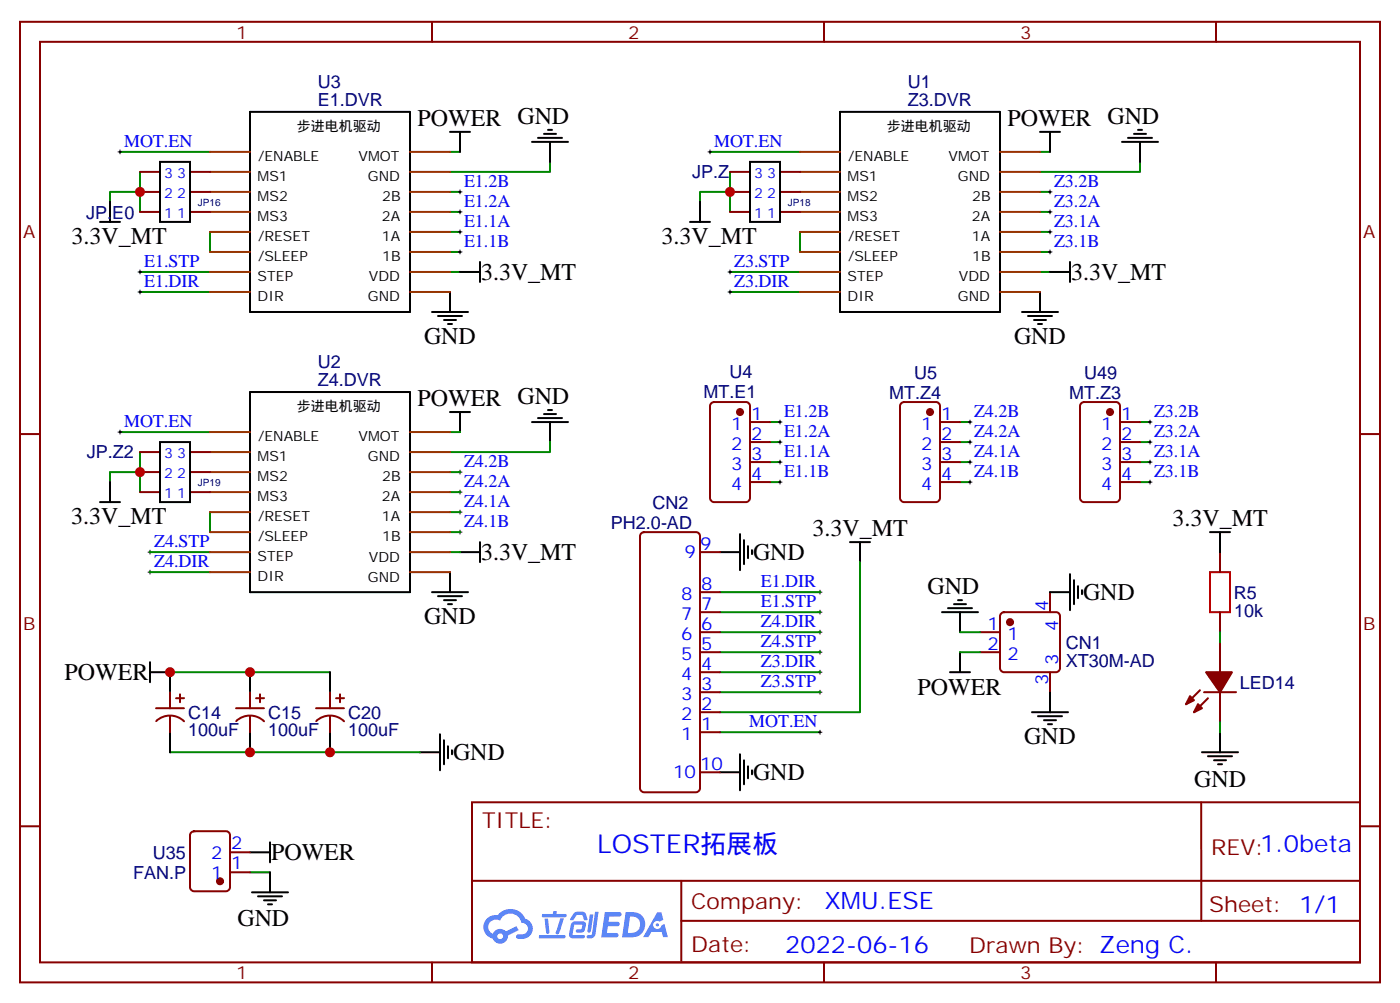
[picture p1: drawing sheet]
<svg xmlns="http://www.w3.org/2000/svg" width="247mm" height="177mm" viewBox="0 0 247 177" stroke-linecap="round" stroke-linejoin="round" font-family="sans-serif">
<g fill="none" stroke="#008700" stroke-width=".35">
<path d="M21.2 26.8h15.8M24.7 33.8h-5.3v1.8M24.7 30.3v7.1M79.4 26.8h1.7M79.4 37.4h1.7M79.4 33.8h1.7M97 28.5v1.8h-17.6M125.2 26.8h15.9M128.8 33.8h-5.3v1.8M128.8 30.3v7.1M183.4 26.8h1.8M183.4 37.4h1.8"/>
<path d="M183.4 33.8h1.8M201.1 28.5v1.8h-17.7M24.7 47.9h12.3M24.7 51.5h12.3M37 40.9v3.5M79.4 47.9h1.7M79.4 44.4h1.7M79.4 40.9h1.7M128.8 47.9h12.3M128.8 51.5h12.3M141.1 40.9v3.5M183.4 47.9h1.8"/>
<path d="M183.4 44.4h1.8M183.4 40.9h1.8M21.2 76.2h15.8M24.7 79.7v7M79.4 76.2h1.7M97 77.9v1.8h-17.6M135.8 77.9h1.8M135.8 74.4h1.8M169.3 77.9h1.8M169.3 74.4h1.8M201.1 77.9h1.7M201.1 74.4h1.7"/>
<path d="M24.7 83.2h-5.3v1.8M26.5 97.3h10.5M37 90.3v3.5M79.4 83.2h1.7M79.4 86.7h1.7M79.4 90.3h1.7M79.4 93.8h1.7M79.4 97.3h1.7M135.8 85h1.8M135.8 81.5h1.8M169.3 85h1.8M169.3 81.5h1.8"/>
<path d="M201.1 85h1.7M201.1 81.5h1.7M26.5 100.9h10.5M30 118.5h28.2M30 132.6h44.1M44.1 153.8h3.5"/>
</g>
<g fill="none" stroke="#000" stroke-width=".35">
<path d="M44.1 19.7h28.2v35.3h-28.2zM148.2 19.7h28.2v35.3h-28.2zM17.6 39.1h3.6M19.4 35.6v3.5M79.4 23.2h3.5M81.1 23.2v3.6M93.8 25h6.4M94.9 24.3h4.2M96 23.6h2.1M96.7 22.9h.7M97 25v3.5M121.7 39.1h3.5"/>
<path d="M123.5 35.6v3.5M183.4 23.2h3.6M185.2 23.2v3.6M197.9 25h6.4M199 24.3h4.2M200 23.6h2.1M200.7 22.9h.7M201.1 25v3.5M76.2 55h6.3M77.3 55.7h4.2M78.3 56.4h2.1M79 57.1h.7"/>
<path d="M79.4 51.5v3.5M81.1 47.9h3.6M84.7 46.2v3.5M180.3 55h6.3M181.3 55.7h4.3M182.4 56.4h2.1M183.1 57.1h.7M183.4 51.5v3.5M185.2 47.9h3.5M188.7 46.2v3.5M44.1 69.1h28.2v35.3h-28.2zM79.4 72.6h3.5"/>
<path d="M81.1 72.6v3.6M93.8 74.4h6.4M94.9 73.7h4.2M96 73h2.1M96.7 72.3h.7M97 74.4v3.5M17.6 88.5h3.6M19.4 85v3.5M81.1 97.3h3.6M84.7 95.6v3.5M26.5 118.5h3.5M26.5 116.7v3.6"/>
<path d="M76.2 104.4h6.3M77.3 105.1h4.2M78.3 105.8h2.1M79 106.5h.7M79.4 100.9v3.5M185.2 104.4h3.5M188.7 101.2v6.4M189.4 102.3v4.2M190.1 103.3v2.1M190.9 104v.7M74.1 132.6h3.5M77.6 129.4v6.4"/>
<path d="M78.3 130.5v4.2M79 131.6v2.1M79.7 132.3v.7M182 125.6h6.4M183.1 126.3h4.2M184.1 127h2.2M184.9 127.7h.7M185.2 122v3.6M44.1 150.2h3.5M44.4 157.3h6.4M45.5 158h4.2M46.6 158.7h2.1"/>
<path d="M47.3 159.4h.7M47.6 148.5v3.5M47.6 153.8v3.5"/>
</g>
<g fill="none" stroke="#000" stroke-width=".18">
<path d="M20.8 26.8h.7M21.2 26.4v.7M80.8 37.4h.7M80.8 33.8h.7M81.1 33.5v.7M81.1 37v.7M124.9 26.8h.7M125.2 26.4v.7M184.9 37.4h.7M184.9 33.8h.7M185.2 33.5v.7M185.2 37v.7"/>
<path d="M24.3 47.9h.7M24.3 51.5h.7M24.7 47.6v.7M24.7 51.1v.7M80.8 44.4h.7M80.8 40.9h.7M81.1 40.5v.7M81.1 44.1v.7M128.4 47.9h.7M128.4 51.5h.7M128.8 47.6v.7M128.8 51.1v.7"/>
<path d="M184.9 44.4h.7M184.9 40.9h.7M185.2 40.5v.7M185.2 44.1v.7M20.8 76.2h.7M21.2 75.8v.7M137.2 77.9h.7M137.2 74.4h.7M137.6 74v.8M137.6 77.6v.7M170.7 77.9h.7M170.7 74.4h.7"/>
<path d="M171.1 74v.8M171.1 77.6v.7M202.5 77.9h.7M202.5 74.4h.7M202.8 74v.8M202.8 77.6v.7M26.1 97.3h.7M26.5 97v.7M80.8 83.2h.7M80.8 86.7h.7M80.8 90.3h.7M80.8 93.8h.7"/>
<path d="M81.1 82.9v.7M81.1 86.4v.7M81.1 89.9v.7M81.1 93.5v.7M137.2 85h.7M137.2 81.5h.7M137.6 81.1v.7M137.6 84.6v.7M170.7 85h.7M170.7 81.5h.7M171.1 81.1v.7M171.1 84.6v.7"/>
<path d="M202.5 85h.7M202.5 81.5h.7M202.8 81.1v.7M202.8 84.6v.7M26.1 100.9h.7M26.5 100.5v.7"/>
</g>
<g fill="none" stroke="#870000" stroke-width=".35">
<path d="M3.5 3.8h239.9v169.4h-239.9zM7.1 7.4h232.8v162.3h-232.8zM76.2 3.8v3.6M145.3 3.8v3.6M214.5 3.8v3.6M3.5 76.5h3.6M239.9 76.5h3.5M172.9 111.4h3.5M172.9 115h3.5M176.6 108.1l.5-.2h9.2a.71 .71 0 0 1 .7 .7v9.2a.76 .76 0 0 1-.7 .7h-9.2a.76 .76 0 0 1-.7-.7v-9.2zM185.2 104.4v3.5M185.2 118.5v3.5"/>
<path d="M3.5 145.7h3.6M33.7 146.7l.5-.2h5.7a.71 .71 0 0 1 .7 .7v9.2a.76 .76 0 0 1-.7 .7h-5.7a.76 .76 0 0 1-.7-.7v-9.2zM40.6 153.8h3.5M40.6 150.2h3.5M83.3 141.4h156.6v28.3h-156.6zM83.3 155.3h156.5M120.2 155.3v14.1M211.9 141.5v20.8M239.9 145.7h3.5M76.2 169.7v3.5M120.2 162.3h119.6M145.3 169.7v3.5"/>
<path d="M214.5 169.7v3.5"/>
</g>
<g fill="#870000" stroke="#870000" stroke-width=".35">
<circle cx="38.8" cy="155.4" r=".53"/>
<circle cx="178.2" cy="109.7" r=".53"/>
</g>
<g fill="none" stroke="#930" stroke-width=".35">
<path d="M37 26.8h7.1M37 30.3h7.1M37 33.8h7.1M37 37.4h7.1M72.3 26.8h7.1M72.3 30.3h7.1M72.3 33.8h7.1M72.3 37.4h7.1M141.1 26.8h7.1M141.1 30.3h7.1M141.1 33.8h7.1M141.1 37.4h7.1"/>
<path d="M176.4 26.8h7M176.4 30.3h7M176.4 33.8h7M176.4 37.4h7M37 40.9h7.1M37 44.4h7.1M37 47.9h7.1M37 51.5h7.1M72.3 40.9h7.1M72.3 44.4h7.1M72.3 47.9h7.1M72.3 51.5h7.1"/>
<path d="M141.1 40.9h7.1M141.1 44.4h7.1M141.1 47.9h7.1M141.1 51.5h7.1M176.4 40.9h7M176.4 44.4h7M176.4 47.9h7M176.4 51.5h7M37 76.2h7.1M37 79.7h7.1M72.3 76.2h7.1M72.3 79.7h7.1"/>
<path d="M37 83.2h7.1M37 86.7h7.1M37 90.3h7.1M37 93.8h7.1M37 97.3h7.1M72.3 83.2h7.1M72.3 86.7h7.1M72.3 90.3h7.1M72.3 93.8h7.1M72.3 97.3h7.1M37 100.9h7.1M72.3 100.9h7.1"/>
</g>
<g fill="#5487ff">
<path d="M106.7 160.8h1.6a1.33 1.33 0 0 1 1.3 .2 .39 .39 0 0 1-.4 .6h-1.7l-.2 .9h1.7a.4 .4 0 0 1 .3 .4 .4 .4 0 0 1-.4 .4h-1.7l-.2 1.2h.9a1.24 1.24 0 0 1 1.1 .2 .39 .39 0 0 1-.3 .5h-2.6z"/>
<path d="M115.9 160.8h.8l.3 1.3-.6 .4a.74 .74 0 0 0-1.1 .3 .74 .74 0 0 0 .5 1 .74 .74 0 0 0 .9-.7l.5-.2 .6 2.3h-.8l-.3-.9h-1.8l-.5 .9h-1z"/>
<path d="M104 161.2h.7l-.5 2.9a.31 .31 0 0 1-.3 .3 .31 .31 0 0 1-.3-.3z"/>
<path d="M105 160.7h.6l-.6 4a.97 .97 0 0 1-1.5 .5l.1-.3 .7-.1 .1-.2z"/>
<path d="M101.3 160.9l.4-.2h.9a.67 .67 0 0 1 .8 .5l.2 .9-.1 .1h-.5l-.2-.8-.2-.1h-.9l-.6 .9h-.5v-.2z"/>
<path d="M101 162.6l.5-.2h1.3a.6 .6 0 0 1 .5 .9l-.1 .4a.76 .76 0 0 1-.8 .7h-.6a.29 .29 0 0 1-.2-.3 .29 .29 0 0 1 .3-.3h.6l.2-.8h-1.4l-.3 1.8h1.9a.29 .29 0 0 1 .3 .4 .29 .29 0 0 1-.4 .2h-1.9l-.4-.3-.1-.5 .3-1.6z"/>
<path d="M95.1 164.8h4.4a.3 .3 0 0 1 .3 .3 .3 .3 0 0 1-.4 .3h-4.2l-.2-.1z"/>
<path d="M98.8 161.9h.7l-.9 2.6a.31 .31 0 0 1-.3 .2 .31 .31 0 0 1-.3-.3z"/>
<path d="M96.1 161.9h.6l.2 2.4-.2 .3-.4-.2z"/>
<path d="M95.6 161.1h1.9l.2-.5h.5l-.1 .5h1.6a.29 .29 0 0 1 .3 .3 .29 .29 0 0 1-.4 .3h-3.9l-.1-.1z"/>
<path d="M110.4 160.8l-.7 4.4h1.5a2.27 2.27 0 0 0 2.6-2.2 2.27 2.27 0 0 0-2.7-2.2zM111.1 161.6a1.5 1.5 0 0 1 1.8 1.5 1.5 1.5 0 0 1-1.9 1.4h-.3z"/>
<path d="M85.9 161.9a2.09 2.09 0 0 0 1 3.6 1.37 1.37 0 0 0 1.6 .8 1.37 1.37 0 0 0 1.1-1.4l1.9-.9-.4-.7-1.9 .9a1.4 1.4 0 0 0-2.3 .4 1.32 1.32 0 0 1-.6-1.8 1.32 1.32 0 0 1 1.9-.5 1.98 1.98 0 0 1 2-1.2 1.98 1.98 0 0 1 1.8 1.6 1.03 1.03 0 0 1 1.1 .9 1.03 1.03 0 0 1-1 1.1h-.6a.41 .41 0 0 0-.5 .4 .41 .41 0 0 0 .4 .4 1.92 1.92 0 0 0 2.2-.7 1.92 1.92 0 0 0-.1-2.4l-.9-.5a2.84 2.84 0 0 0-4.8-.6h-.3a2.26 2.26 0 0 0-1.6 .6zM87.7 165.1a.52 .52 0 0 1 1 0 .52 .52 0 0 1-1 0z"/>
<circle cx="116" cy="163" r=".28"/>
</g>
<path d="M213.4 100.9h3.6v7h-3.6z" fill="none" stroke="#a10000" stroke-width=".35"/>
<g fill="none" stroke="#870000" stroke-width=".35">
<path d="M24.7 37.4h3.5M24.7 33.8h3.5M24.7 30.3h3.5M33.5 37.4h3.5M33.5 33.8h3.5M33.5 30.3h3.5M128.8 37.4h3.5M128.8 33.8h3.5M128.8 30.3h3.5M137.6 37.4h3.5M137.6 33.8h3.5M137.6 30.3h3.5"/>
<path d="M24.7 79.7h3.5M33.5 79.7h3.5M125.5 71.1l.4-.2h5.7a.71 .71 0 0 1 .7 .7v16.2a.76 .76 0 0 1-.7 .7h-5.7a.76 .76 0 0 1-.7-.7v-16.2zM132.3 74.4h3.5M132.3 77.9h3.5M159 71.1l.5-.2h5.6a.71 .71 0 0 1 .7 .7v16.2a.76 .76 0 0 1-.7 .7h-5.6a.76 .76 0 0 1-.8-.7v-16.2zM165.8 74.4h3.5M165.8 77.9h3.5M190.7 71.1l.5-.2h5.6a.71 .71 0 0 1 .8 .7v16.2a.76 .76 0 0 1-.8 .7h-5.6a.76 .76 0 0 1-.7-.7v-16.2zM197.6 74.4h3.5M197.6 77.9h3.5M24.7 86.7h3.5"/>
<path d="M24.7 83.2h3.5M33.5 86.7h3.5M33.5 83.2h3.5M113.1 94l.5-.2h9.2a.71 .71 0 0 1 .7 .7v44.5a.76 .76 0 0 1-.7 .7h-9.2a.76 .76 0 0 1-.7-.7v-44.5zM123.5 97.3h3.5M132.3 81.5h3.5M132.3 85h3.5M165.8 81.5h3.5M165.8 85h3.5M197.6 81.5h3.5M197.6 85h3.5M215.2 97.3v3.6"/>
<path d="M123.5 118.5h3.5M123.5 115h3.5M123.5 111.4h3.5M123.5 107.9h3.5M123.5 104.4h3.5M215.2 107.9v3.5M215.2 113.2v5.3M27.5 124.8h5M27.6 127.1a3.5 3.5 0 0 1 4.9 .1M30 122v2.8M30 126.3v2.8M31 123.1h1.5"/>
<path d="M31.7 122.4v1.4M41.6 124.8h5M41.7 127.1a3.5 3.5 0 0 1 4.9 .1M44.1 122v2.8M44.1 126.3v2.8M45.2 123.1h1.4M45.9 122.4v1.4M55.7 124.8h5M55.8 127.1a3.5 3.5 0 0 1 4.9 .1M58.2 122v2.8M58.2 126.3v2.8M59.3 123.1h1.4"/>
<path d="M60 122.4v1.4M123.5 122h3.5M123.5 129.1h3.5M123.5 125.6h3.5M123.5 136.1h3.5M211.7 121.7l-2.5 2.4M212.4 122h5.6M213.1 123.1l-2.5 2.5M215.2 122v5.3"/>
</g>
<g fill="#870000" stroke="#870000" stroke-width=".35">
<path d="M212.7 118.5h4.6l-2.1 3.5z"/>
<path d="M209.9 122.7l.7 .7-1.4 .7z"/>
<path d="M211.3 124.1l.7 .7-1.4 .8z"/>
<circle cx="195.8" cy="72.6" r=".53"/>
<circle cx="130.5" cy="72.6" r=".53"/>
<circle cx="164" cy="72.6" r=".53"/>
</g>
<g fill="none" stroke="#000" stroke-width=".35">
<path d="M28.2 28.5h5.3v10.6h-5.3zM132.3 28.5h5.3v10.6h-5.3zM28.2 77.9h5.3v10.6h-5.3zM127 97.3h3.5M130.5 94.2v6.3M131.2 95.2v4.2M131.9 96.3v2.1M132.6 97v.7M149.9 95.6h3.6M151.7 95.6v3.5M213.4 93.8h3.6M215.2 93.8v3.5"/>
<path d="M30 118.5v3.5M44.1 118.5v3.5M58.2 118.5v3.5M166.2 107.9h6.3M167.2 107.2h4.2M167.6 118.5h3.5M168.3 106.5h2.1M169 105.8h.7M169.3 107.9v3.5M169.3 115v3.5M30 129.1v3.5M44.1 129.1v3.5"/>
<path d="M58.2 129.1v3.5M127 136.1h3.5M130.5 133v6.3M131.2 134v4.3M131.9 135.1v2.1M132.6 135.8v.7M212 132.6h6.4M213.1 133.3h4.2M214.1 134h2.2M214.8 134.7h.7M215.2 129.1v3.5"/>
</g>
<path d="M151.7 99.1v26.5h-24.7M127 104.4h17.6M127 107.9h17.6M127 111.4h17.6M127 115h17.6M127 118.5h17.6M169.3 111.4h3.6M169.3 115h3.6M215.2 111.4v1.8M127 129.1h17.6M127 122h17.6M215.2 127.3v1.8" fill="none" stroke="#008700" stroke-width=".35"/>
<g fill="none" stroke="#000" stroke-width=".18">
<path d="M144.3 118.5h.7M144.3 115h.7M144.3 111.4h.7M144.3 107.9h.7M144.3 104.4h.7M144.6 104v.7M144.6 107.6v.7M144.6 111.1v.7M144.6 114.6v.7M144.6 118.1v.8M144.3 122h.7M144.3 129.1h.7"/>
<path d="M144.6 121.7v.7M144.6 128.7v.7"/>
</g>
<g fill="#c00">
<circle cx="24.7" cy="83.2" r=".88"/>
<circle cx="128.8" cy="33.8" r=".88"/>
<circle cx="24.7" cy="33.8" r=".88"/>
<circle cx="30" cy="118.5" r=".88"/>
<circle cx="44.1" cy="118.5" r=".88"/>
<circle cx="44.1" cy="132.6" r=".88"/>
<circle cx="58.2" cy="132.6" r=".88"/>
</g>
<text font-size="4.6" fill="#00f" x="105.3" y="150.5">LOSTER拓展板</text>
<g font-size="4.2">
<text x="73.7" y="22.1">POWER GND</text>
<text x="177.7" y="22.1">POWER GND</text>
<text x="12.6" y="43.1">3.3V_MT</text>
<text x="116.7" y="43.1">3.3V_MT</text>
<text x="84.8" y="49.4">3.3V_MT</text>
<text x="188.9" y="49.4">3.3V_MT</text>
<text x="74.8" y="60.6">GND</text>
<text x="178.9" y="60.6">GND</text>
<text x="73.7" y="71.5">POWER GND</text>
<text x="12.6" y="92.5">3.3V_MT</text>
<text x="143.3" y="94.5">3.3V_MT</text>
<text x="206.8" y="92.7">3.3V_MT</text>
<text x="84.8" y="98.7">3.3V_MT</text>
<text x="132.8" y="98.8">GND</text>
<text x="163.6" y="104.7">GND</text>
<text x="191" y="105.8">GND</text>
<text x="74.8" y="110">GND</text>
<text x="11.4" y="119.9">POWER</text>
<text x="161.8" y="122.4">POWER</text>
<text x="180.6" y="131.2">GND</text>
<text x="79.9" y="134.1">GND</text>
<text x="132.8" y="137.6">GND</text>
<text x="210.6" y="138.7">GND</text>
<text x="47.8" y="151.6">POWER</text>
<text x="41.9" y="163.3">GND</text>
</g>
<g font-size="4.2" fill="#00f">
<text x="145.4" y="160.3">XMU.ESE</text>
<text x="138.5" y="168.1">2022-06-16</text>
</g>
<g font-size="3.9" fill="#800">
<text x="85" y="146">TITLE:</text>
<text x="213.6" y="150.7">REV:1.0beta</text>
<text x="121.9" y="160.2">Company:</text>
<text x="213.3" y="160.8">Sheet: 1/1</text>
<text x="121.9" y="167.9">Date:</text>
<text x="171" y="168">Drawn By: Zeng C.</text>
</g>
<g font-size="3.2" fill="#800">
<text x="41.6" y="6.8">1</text>
<text x="110.8" y="6.8">2</text>
<text x="179.9" y="6.8">3</text>
<text x="4.1" y="41.9">A</text>
<text x="240.4" y="41.9">A</text>
<text x="4.1" y="111.1">B</text>
<text x="240.4" y="111.1">B</text>
<text x="41.6" y="172.6">1</text>
<text x="110.8" y="172.6">2</text>
<text x="179.9" y="172.6">3</text>
</g>
<g font-size="3.2" fill="#000080">
<text x="56.1" y="15.6">U3</text>
<text x="160.2" y="15.6">U1</text>
<text x="56.1" y="18.7">E1.DVR</text>
<text x="160.2" y="18.7">Z3.DVR</text>
<text x="122.1" y="31.5">JP.Z</text>
<text x="15.2" y="38.7">JP.E0</text>
<text x="56.1" y="65">U2</text>
<text x="56.1" y="68.1">Z4.DVR</text>
<text x="124.1" y="70.2">MT.E1</text>
<text x="128.6" y="66.7">U4</text>
<text x="156.8" y="70.3">MT.Z4</text>
<text x="161.2" y="66.7">U5</text>
<text x="188.6" y="70.3">MT.Z3</text>
<text x="191.2" y="66.7">U49</text>
<text x="15.3" y="80.8">JP.Z2</text>
<text x="115.1" y="89.7">CN2</text>
<text x="107.8" y="93.2">PH2.0-AD</text>
<text x="217.7" y="105.6">R5</text>
<text x="217.7" y="108.7">10k</text>
<text x="188" y="117.5">XT30M-AD</text>
<text x="188" y="114.4">CN1</text>
<text x="218.7" y="121.4">LED14</text>
<text x="33.2" y="129.8">100uF</text>
<text x="33.2" y="126.7">C14</text>
<text x="47.3" y="129.8">100uF</text>
<text x="47.3" y="126.7">C15</text>
<text x="61.4" y="129.8">100uF</text>
<text x="61.4" y="126.7">C20</text>
<text x="23.5" y="154.9">FAN.P</text>
<text x="27" y="151.4">U35</text>
</g>
<g font-size="3.2" fill="#00f">
<text x="21.9" y="25.9">MOT.EN</text>
<text x="125.9" y="25.9">MOT.EN</text>
<text x="81.8" y="32.9">E1.2B</text>
<text x="185.9" y="32.9">Z3.2B</text>
<text x="81.8" y="40">E1.1A</text>
<text x="81.8" y="36.5">E1.2A</text>
<text x="185.9" y="40">Z3.1A</text>
<text x="185.9" y="36.5">Z3.2A</text>
<text x="25.4" y="47.1">E1.STP</text>
<text x="81.8" y="43.5">E1.1B</text>
<text x="129.5" y="47.1">Z3.STP</text>
<text x="185.9" y="43.5">Z3.1B</text>
<text x="25.4" y="50.6">E1.DIR</text>
<text x="129.5" y="50.6">Z3.DIR</text>
<text x="21.9" y="75.3">MOT.EN</text>
<text x="129" y="75.8">1</text>
<text x="132.5" y="74">1</text>
<text x="132.5" y="77.6">2</text>
<text x="138.3" y="77">E1.2A</text>
<text x="138.3" y="73.5">E1.2B</text>
<text x="162.5" y="75.8">1</text>
<text x="166" y="74">1</text>
<text x="166" y="77.6">2</text>
<text x="171.8" y="77">Z4.2A</text>
<text x="171.8" y="73.5">Z4.2B</text>
<text x="194.2" y="75.8">1</text>
<text x="197.7" y="74">1</text>
<text x="197.7" y="77.6">2</text>
<text x="203.6" y="77">Z3.2A</text>
<text x="203.6" y="73.5">Z3.2B</text>
<text x="81.8" y="82.3">Z4.2B</text>
<text x="129" y="79.3">2</text>
<text x="129" y="82.9">3</text>
<text x="132.5" y="81.1">3</text>
<text x="138.3" y="80.6">E1.1A</text>
<text x="162.5" y="79.3">2</text>
<text x="162.5" y="82.9">3</text>
<text x="166" y="81.1">3</text>
<text x="171.8" y="80.6">Z4.1A</text>
<text x="194.2" y="79.3">2</text>
<text x="194.2" y="82.9">3</text>
<text x="197.7" y="81.1">3</text>
<text x="203.6" y="80.6">Z3.1A</text>
<text x="81.8" y="85.9">Z4.2A</text>
<text x="81.8" y="89.4">Z4.1A</text>
<text x="129" y="86.4">4</text>
<text x="132.5" y="84.6">4</text>
<text x="138.3" y="84.1">E1.1B</text>
<text x="162.5" y="86.4">4</text>
<text x="166" y="84.6">4</text>
<text x="171.8" y="84.1">Z4.1B</text>
<text x="194.2" y="86.4">4</text>
<text x="197.7" y="84.6">4</text>
<text x="203.6" y="84.1">Z3.1B</text>
<text x="81.8" y="92.9">Z4.1B</text>
<text x="27.2" y="100">Z4.DIR</text>
<text x="27.2" y="96.5">Z4.STP</text>
<text x="120.8" y="98.4">9</text>
<text x="123.5" y="97">9</text>
<text x="120.2" y="105.8">8</text>
<text x="123.6" y="107.6">7</text>
<text x="123.6" y="104">8</text>
<text x="134.2" y="107">E1.STP</text>
<text x="134.2" y="103.5">E1.DIR</text>
<text x="184.9" y="107.7" transform="rotate(-90 184.9 107.7)">4</text>
<text x="120.2" y="112.9">6</text>
<text x="120.2" y="109.3">7</text>
<text x="123.6" y="111.1">6</text>
<text x="134.2" y="110.6">Z4.DIR</text>
<text x="174.2" y="111.1">1</text>
<text x="177.7" y="112.9">1</text>
<text x="186.6" y="111.2" transform="rotate(-90 186.6 111.2)">4</text>
<text x="120.2" y="119.9">4</text>
<text x="120.2" y="116.4">5</text>
<text x="123.6" y="118.1">4</text>
<text x="123.6" y="114.6">5</text>
<text x="134.2" y="117.6">Z3.DIR</text>
<text x="134.2" y="114.1">Z4.STP</text>
<text x="174.2" y="114.6">2</text>
<text x="177.7" y="116.4">2</text>
<text x="186.6" y="117.2" transform="rotate(-90 186.6 117.2)">3</text>
<text x="120.2" y="123.4">3</text>
<text x="123.6" y="125.2">2</text>
<text x="123.6" y="121.7">3</text>
<text x="134.2" y="121.1">Z3.STP</text>
<text x="184.9" y="120.7" transform="rotate(-90 184.9 120.7)">3</text>
<text x="120.2" y="130.5">1</text>
<text x="120.2" y="127">2</text>
<text x="123.6" y="128.7">1</text>
<text x="132.1" y="128.2">MOT.EN</text>
<text x="118.7" y="137.2">10</text>
<text x="123.5" y="135.8">10</text>
<text x="40.7" y="149.7">2</text>
<text x="37.2" y="155">1</text>
<text x="37.2" y="151.5">2</text>
<text x="40.7" y="153.2">1</text>
</g>
<g font-size="2.5">
<text x="52.4" y="23.1">步进电机驱动</text>
<text x="156.4" y="23.1">步进电机驱动</text>
<text x="45.5" y="28.4">/ENABLE</text>
<text x="63.2" y="28.4">VMOT</text>
<text x="149.6" y="28.4">/ENABLE</text>
<text x="167.3" y="28.4">VMOT</text>
<text x="45.4" y="31.9">MS1</text>
<text x="45.4" y="35.5">MS2</text>
<text x="64.9" y="32">GND</text>
<text x="67.4" y="35.5">2B</text>
<text x="149.5" y="31.9">MS1</text>
<text x="149.5" y="35.5">MS2</text>
<text x="169" y="32">GND</text>
<text x="171.5" y="35.5">2B</text>
<text x="45.4" y="39">MS3</text>
<text x="67.4" y="39">2A</text>
<text x="149.5" y="39">MS3</text>
<text x="171.4" y="39">2A</text>
<text x="45.5" y="42.5">/RESET</text>
<text x="45.5" y="46">/SLEEP</text>
<text x="67.4" y="42.5">1A</text>
<text x="67.4" y="46.1">1B</text>
<text x="149.6" y="42.5">/RESET</text>
<text x="149.6" y="46">/SLEEP</text>
<text x="171.4" y="42.5">1A</text>
<text x="171.5" y="46.1">1B</text>
<text x="45.4" y="53.1">DIR</text>
<text x="45.4" y="49.6">STEP</text>
<text x="64.9" y="53.1">GND</text>
<text x="65.1" y="49.6">VDD</text>
<text x="149.5" y="53.1">DIR</text>
<text x="149.5" y="49.6">STEP</text>
<text x="169" y="53.1">GND</text>
<text x="169.1" y="49.6">VDD</text>
<text x="45.5" y="77.8">/ENABLE</text>
<text x="52.4" y="72.4">步进电机驱动</text>
<text x="63.2" y="77.8">VMOT</text>
<text x="45.4" y="81.3">MS1</text>
<text x="64.9" y="81.3">GND</text>
<text x="45.4" y="84.9">MS2</text>
<text x="45.4" y="88.4">MS3</text>
<text x="67.4" y="88.4">2A</text>
<text x="67.4" y="84.9">2B</text>
<text x="45.5" y="91.9">/RESET</text>
<text x="45.5" y="95.4">/SLEEP</text>
<text x="67.4" y="91.9">1A</text>
<text x="67.4" y="95.5">1B</text>
<text x="45.4" y="99">STEP</text>
<text x="65.1" y="99">VDD</text>
<text x="45.4" y="102.5">DIR</text>
<text x="64.9" y="102.5">GND</text>
</g>
<g font-size="2.5" fill="#00f">
<text x="28.9" y="34.9">2</text>
<text x="28.9" y="31.4">3</text>
<text x="31.2" y="34.9">2</text>
<text x="31.2" y="31.4">3</text>
<text x="133" y="34.9">2</text>
<text x="133" y="31.4">3</text>
<text x="135.3" y="34.9">2</text>
<text x="135.3" y="31.4">3</text>
<text x="28.9" y="38.4">1</text>
<text x="31.2" y="38.4">1</text>
<text x="133" y="38.4">1</text>
<text x="135.3" y="38.4">1</text>
<text x="28.9" y="80.8">3</text>
<text x="31.2" y="80.8">3</text>
<text x="28.9" y="87.8">1</text>
<text x="28.9" y="84.3">2</text>
<text x="31.2" y="87.8">1</text>
<text x="31.2" y="84.3">2</text>
</g>
<g font-size="1.8" fill="#000080">
<text x="34.9" y="36.4">JP16</text>
<text x="139" y="36.4">JP18</text>
<text x="34.9" y="85.8">JP19</text>
</g>
</svg>
